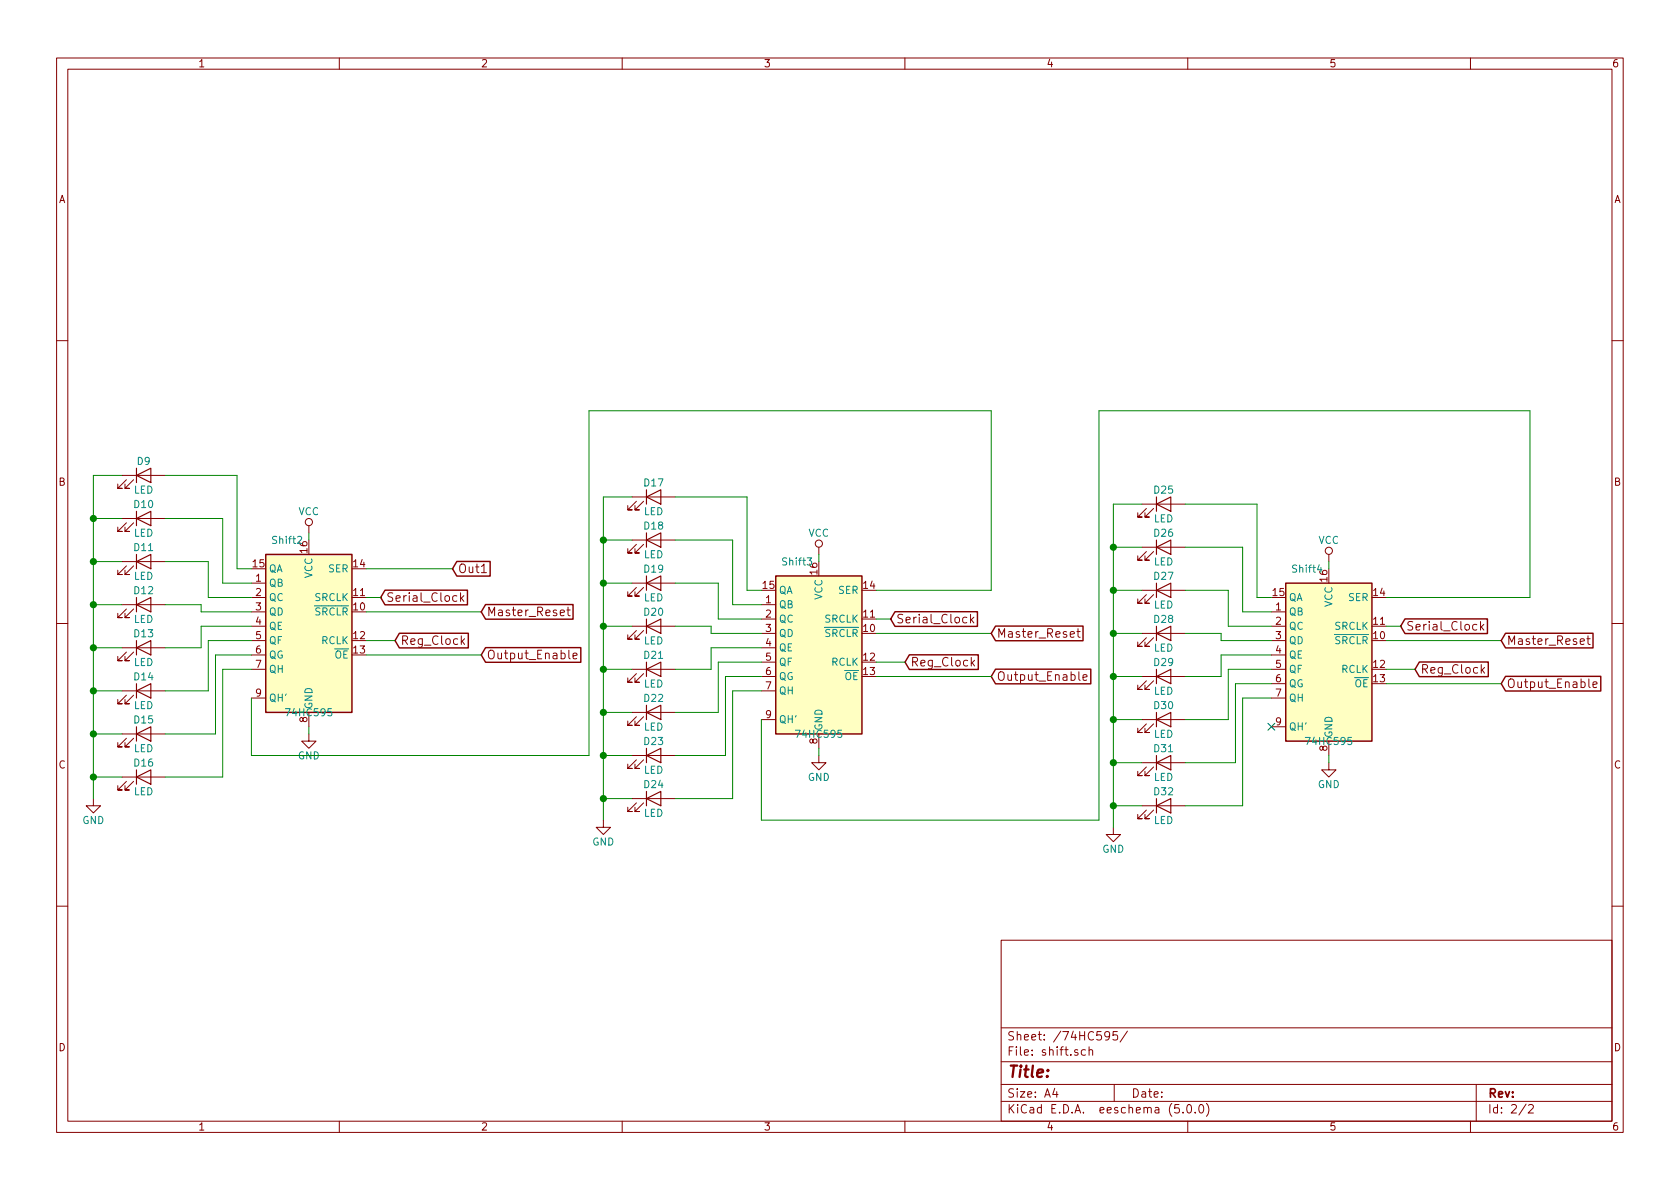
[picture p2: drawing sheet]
<svg xmlns="http://www.w3.org/2000/svg" width="297mm" height="210mm" viewBox="0 0 297 210" stroke-linecap="round" stroke-linejoin="round" font-family="sans-serif">
<g fill="none" stroke="#840000" stroke-width=".18">
<path d="M10 10.3h277v189.9h-277zM12 12.2h273v186.1h-273zM60 10.3v1.9M110 10.3v1.9M160 10.3v1.9M210 10.3v1.9M260 10.3v1.9M10 60.2h2M285 60.2h2M21.6 84.1h7.6M21.6 91.7h7.6M21.6 99.3h7.6"/>
<path d="M22.4 84.8l-1.6 1.6h.8h-.8v-.8M22.4 92.5l-1.6 1.5h.8h-.8v-.8M23.6 84.8l-1.5 1.6h.8h-.8v-.8M23.6 92.5l-1.5 1.5h.8h-.8v-.8M54.6 93v1.2M111.8 87.9h7.6M111.8 95.5h7.6M112.5 88.6l-1.5 1.6h.8h-.8v-.8M112.5 96.3l-1.5 1.5h.8h-.8v-.8M113.8 88.6l-1.5 1.6h.7h-.7v-.8M113.8 96.3l-1.5 1.5h.7h-.7v-.8M144.8 96.8v1.2"/>
<path d="M201.9 89.1h7.6M201.9 96.8h7.6M202.7 89.9l-1.5 1.5h.7h-.7v-.7M202.7 97.5l-1.5 1.6h.7h-.7v-.8M204 89.9l-1.6 1.5h.8h-.8v-.7M204 97.5l-1.6 1.6h.8h-.8v-.8M234.9 98v1.3M10 110.3h2M21.6 106.9h7.6M21.6 114.5h7.6M22.4 100.1l-1.6 1.5h.8h-.8v-.8M22.4 107.7l-1.6 1.5h.8h-.8v-.7"/>
<path d="M22.4 115.3l-1.6 1.5h.8h-.8v-.7M23.6 100.1l-1.5 1.5h.8h-.8v-.8M23.6 107.7l-1.5 1.5h.8h-.8v-.7M23.6 115.3l-1.5 1.5h.8h-.8v-.7M44.4 103.1h2.6M44.4 105.7h2.6M44.4 108.2h2.6M44.4 110.7h2.6M44.4 113.3h2.6M44.4 115.8h2.6M44.4 118.4h2.6M81.4 104.8v1.5"/>
<path d="M81.6 105.8l.4 .5M81.7 113.4l.4 .6M82 105.3l-.6 .6M82.1 112.9l-.5 .6M85.1 101.3h.9M100.2 107.9h.6M100.4 107.4v1.3l.1 .1 .3 .1M101.3 116l.7-.2v-.2l-.5-.1-.2 .2 .1 .7h.6M111.8 103.1h7.6M111.8 110.7h7.6M111.8 118.4h7.6M112.5 103.9l-1.5 1.5h.8h-.8v-.8"/>
<path d="M112.5 111.5l-1.5 1.5h.8h-.8v-.7M112.5 119.1l-1.5 1.5h.8h-.8v-.7M113.8 103.9l-1.5 1.5h.7h-.7v-.8M113.8 111.5l-1.5 1.5h.7h-.7v-.7M113.8 119.1l-1.5 1.5h.7h-.7v-.7M134.6 106.9h2.6M134.6 114.5h2.6M134.6 109.5h2.6M134.6 112h2.6M134.6 117.1h2.6M134.6 119.6h2.6M171.6 108.6v1.6"/>
<path d="M171.7 109.6l.5 .6M171.9 117.2l.4 .6M172.2 109.1l-.6 .6M172.3 116.8l-.6 .5M190.4 111.7h.6M190.6 111.2v1.3l.1 .1 .3 .1M191.5 119.8l.7-.1-.1-.3-.4-.1-.2 .2v.7h.6M201.9 112h7.6M201.9 119.6h7.6M201.9 104.4h7.6M202.7 105.2l-1.5 1.5h.7h-.7v-.8M202.7 112.8l-1.5 1.5h.7h-.7v-.8"/>
<path d="M204 105.2l-1.6 1.5h.8h-.8v-.8M204 112.8l-1.6 1.5h.8h-.8v-.8M224.8 108.2h2.5M224.8 110.7h2.5M224.8 113.3h2.5M224.8 115.8h2.5M224.8 118.4h2.5M261.8 109.9v1.5M261.9 110.8l.5 .6M262.1 118.5l.4 .5M262.4 110.4l-.6 .6M262.5 118l-.6 .6"/>
<path d="M280.6 112.9h.6M280.8 112.4v1.3v.2l.4 .1M285 110.3h2M21.6 122.2h7.6M21.6 129.8h7.6M21.6 137.4h7.6M22.4 122.9l-1.6 1.6h.8h-.8v-.8M22.4 130.6l-1.6 1.5h.8h-.8v-.8M22.4 138.2l-1.6 1.5h.8h-.8v-.8M23.6 122.9l-1.5 1.6h.8h-.8v-.8M23.6 130.6l-1.5 1.5h.8h-.8v-.8M23.6 138.2l-1.5 1.5h.8h-.8v-.8"/>
<path d="M44.4 123.4h2.6M54.6 129.8v1.3h1.3l-1.3 1.2-1.3-1.2h1.3M54.6 126v2.5M111.8 126h7.6M111.8 133.6h7.6M112.5 126.7l-1.5 1.6h.8h-.8v-.8M112.5 134.4l-1.5 1.5h.8h-.8v-.8M113.8 126.7l-1.5 1.6h.7h-.7v-.8M113.8 134.4l-1.5 1.5h.7h-.7v-.8M134.6 122.2h2.6M134.6 127.2h2.6M144.8 133.6v1.3h1.2l-1.2 1.2-1.3-1.2h1.3"/>
<path d="M144.8 129.8v2.5M201.9 127.2h7.6M201.9 134.9h7.6M202.7 120.4l-1.5 1.5h.7h-.7v-.7M202.7 128l-1.5 1.5h.7h-.7v-.7M202.7 135.6l-1.5 1.6h.7h-.7v-.8M204 120.4l-1.6 1.5h.8h-.8v-.7M204 128l-1.6 1.5h.8h-.8v-.7M204 135.6l-1.6 1.6h.8h-.8v-.8M224.8 123.4h2.5M224.8 120.9h2.5M224.8 128.5h2.5"/>
<path d="M234.9 134.9v1.2h1.3l-1.3 1.3-1.2-1.3h1.2M234.9 131.1v2.5M281.7 121.1l.7-.2-.1-.3h-.4l-.2 .2v.7h.6M16.5 141.2v1.3h1.3l-1.3 1.3-1.3-1.3h1.3M106.7 145v1.3h1.2l-1.2 1.3-1.3-1.3h1.3M111.8 141.2h7.6M112.5 142l-1.5 1.5h.8h-.8v-.8M113.8 142l-1.5 1.5h.7h-.7v-.8M196.8 146.3v1.3h1.3l-1.3 1.2-1.2-1.2h1.2M201.9 142.5h7.6M202.7 143.3l-1.5 1.5h.7h-.7v-.8M204 143.3l-1.6 1.5h.8h-.8v-.8"/>
<path d="M10 160.2h2M177 166.3h108v32h-108zM285 160.2h2M60 198.3v1.9M110 198.3v1.9M160 198.3v1.9M177 194.8h108M177 191.8h108M177 187.8h108M177 181.8h108M186.5 192.5l-.4 1h1M186.8 193v1"/>
<path d="M191.9 185.7l-.4-.1-.3 .3 .1 .6 .2 .1 .4-.1M192.6 185.7l.2-.1 .3 .1 .1 .9M192.6 185.1v1.5M196.2 183.1l-.1 .2a.48 .48 0 0 1-.7-.1v-.6a.48 .48 0 0 1 .7-.1v.1a1.19 1.19 0 0 1-.2 1.2l-.4 .1M197 191.8v3M197.6 182.4h-.8v.7l.2-.1 .5 .1 .1 .2v.5l-.3 .1-.5-.1M199.3 182.3l-1.3 2M208.5 195.3h-.8v.7l.2-.1 .5 .1 .1 .2v.5l-.2 .1-.6-.1M209.2 196.7v.1M210 195.5l.3-.2a.94 .94 0 0 1 0 1.5 .82 .82 0 0 1-.3-1.3zM210 198.3v1.9M211.3 196.7v.1"/>
<path d="M212.2 195.4l.1-.1a.8 .8 0 0 1 .5 .8 .8 .8 0 0 1-.5 .7 1 1 0 0 1-.1-1.4zM213.3 195.1a1.71 1.71 0 0 1 0 2.3M260 198.3v1.9M261 191.8v6.5M269.8 195.2l-1.2 2M270.3 195.5l.2-.2h.3l.3 .5-.9 1h.9"/>
<circle cx="54.6" cy="92.3" r=".63"/>
<circle cx="144.8" cy="96.1" r=".63"/>
<circle cx="234.9" cy="97.4" r=".63"/>
</g>
<g fill="none" stroke="#840000" stroke-width=".2">
<path d="M24.1 84.1l2.6-1.3v2.5zM24.1 91.7l2.6-1.3v2.6zM24.1 99.3l2.6-1.3v2.6zM24.1 82.8v2.5M24.1 90.4v2.6M24.1 98v2.6M114.3 87.9l2.5-1.3v2.5zM114.3 95.5l2.5-1.3v2.6zM114.3 86.6v2.5M114.3 94.2v2.6M204.5 89.1l2.5-1.2v2.5zM204.5 96.8l2.5-1.3v2.5z"/>
<path d="M204.5 87.9v2.5M204.5 95.5v2.5M24.1 106.9l2.6-1.2v2.5zM24.1 114.5l2.6-1.2v2.5zM24.1 105.7v2.5M24.1 113.3v2.5M114.3 103.1l2.5-1.3v2.6zM114.3 110.7l2.5-1.2v2.5zM114.3 118.4l2.5-1.3v2.5zM114.3 101.8v2.6M114.3 109.5v2.5M114.3 117.1v2.5"/>
<path d="M204.5 104.4l2.5-1.3v2.6zM204.5 112l2.5-1.3v2.6zM204.5 119.6l2.5-1.2v2.5zM204.5 103.1v2.6M204.5 110.7v2.6M204.5 118.4v2.5M24.1 122.2l2.6-1.3v2.5zM24.1 129.8l2.6-1.3v2.6zM24.1 137.4l2.6-1.3v2.6zM24.1 120.9v2.5M24.1 128.5v2.6M24.1 136.1v2.6"/>
<path d="M114.3 126l2.5-1.3v2.5zM114.3 133.6l2.5-1.3v2.6zM114.3 124.7v2.5M114.3 132.3v2.6M114.3 139.9v2.6M204.5 127.2l2.5-1.2v2.5zM204.5 134.9l2.5-1.3v2.5zM204.5 126v2.5M204.5 133.6v2.5M114.3 141.2l2.5-1.3v2.6zM204.5 142.5l2.5-1.3v2.6zM204.5 141.2v2.6"/>
</g>
<g fill="#ffffc2" stroke="#ffffc2" stroke-width=".18">
<path d="M47 98h15.2v28h-15.2z"/>
<path d="M137.2 101.8h15.2v28h-15.2z"/>
<path d="M227.3 103.1h15.3v28h-15.3z"/>
</g>
<g fill="none" stroke="#840000" stroke-width=".25">
<path d="M47 98h15.2v28h-15.2zM80.8 99.3h5.9v2.6h-5.9l-.8-1.3zM68.1 104.4h14.6v2.6h-14.6l-.8-1.3zM70.6 112h12.2v2.6h-12.2l-.8-1.3zM85.9 114.5h16.8v2.6h-16.8l-.8-1.3zM85.9 106.9h15.4v2.6h-15.4l-.8-1.3zM137.2 101.8h15.2v28h-15.2zM158.2 108.2h14.6v2.6h-14.6l-.7-1.3zM160.8 115.8h12.2v2.6h-12.2l-.8-1.3zM176 118.3h16.9v2.6h-16.9l-.7-1.3zM176 110.7h15.5v2.6h-15.5l-.7-1.3zM227.3 103.1h15.3v28h-15.3z"/>
<path d="M248.4 109.4h14.6v2.6h-14.6l-.8-1.3zM251 117.1h12.1v2.6h-12.1l-.8-1.3zM266.2 119.6h16.8v2.6h-16.8l-.8-1.3zM266.2 112h15.5v2.6h-15.5l-.8-1.3z"/>
</g>
<g fill="none" stroke="#008400" stroke-width=".18">
<path d="M16.5 91.7h5.1M16.5 99.3h5.1M21.6 84.1h-5.1v57.1M29.2 84.1h12.7v16.5h2.5M29.2 91.7h10.2v11.4h5M29.2 99.3h7.6v6.4h7.6M54.6 94.2v1.3M106.7 95.5h5.1M111.8 87.9h-5.1v57.1M119.4 95.5h10.1v11.4h5.1M119.4 87.9h12.7v16.5h2.5M144.8 98v1.3"/>
<path d="M196.8 96.8h5.1M201.9 89.1h-5.1v57.2M209.5 89.1h12.7v16.6h2.6M209.5 96.8h10.2v11.4h5.1M234.9 99.3v1.3M16.5 106.9h5.1M16.5 114.5h5.1M29.2 106.9h6.4v1.3h8.8M44.4 118.4h-5v19h-10.2M44.4 113.3h-7.6v8.9h-7.6M44.4 110.7h-8.8v3.8h-6.4M44.4 115.8h-6.3v14h-8.9"/>
<path d="M64.8 100.6h15.2M64.8 105.7h2.5M64.8 108.2h20.3M64.8 113.3h5M64.8 115.8h20.3M106.7 103.1h5.1M106.7 110.7h5.1M106.7 118.4h5.1M119.4 103.1h7.6v6.4h7.6M119.4 110.7h6.3v1.3h8.9M134.6 114.5h-8.9v3.9h-6.3M134.6 117.1h-7.6v8.9h-7.6"/>
<path d="M134.6 119.6h-6.3v14h-8.9M154.9 104.4h20.4v-31.8h-71.2v61h-59.7v-10.2M154.9 109.5h2.6M154.9 112h20.4M154.9 117.1h5.1M154.9 119.6h20.4M196.8 104.4h5.1M196.8 112h5.1M196.8 119.6h5.1M209.5 104.4h7.7v6.3h7.6M209.5 112h6.4v1.3h8.9M224.8 115.8h-8.9v3.8h-6.4"/>
<path d="M224.8 118.4h-7.6v8.8h-7.7M245.1 105.7h25.4v-33.1h-76.2v72.4h-59.7v-17.8M245.1 110.7h2.5M245.1 113.3h20.3M245.1 118.4h5.1M16.5 122.2h5.1M16.5 129.8h5.1M16.5 137.4h5.1M54.6 128.5v1.3M106.7 126h5.1M106.7 133.6h5.1M134.6 122.2h-5.1v19h-10.1"/>
<path d="M144.8 132.3v1.3M196.8 127.2h5.1M196.8 134.9h5.1M224.8 123.4h-5.1v19.1h-10.2M224.8 120.9h-6.4v14h-8.9M234.9 133.6v1.3M245.1 120.9h20.3M106.7 141.2h5.1M196.8 142.5h5.1"/>
</g>
<g fill="#008400" stroke="#008400" stroke-width=".25">
<circle cx="16.5" cy="91.7" r=".51"/>
<circle cx="16.5" cy="99.3" r=".51"/>
<circle cx="16.5" cy="106.9" r=".51"/>
<circle cx="16.5" cy="114.5" r=".51"/>
<circle cx="16.5" cy="122.2" r=".51"/>
<circle cx="16.5" cy="129.8" r=".51"/>
<circle cx="16.5" cy="137.4" r=".51"/>
<circle cx="106.7" cy="95.5" r=".51"/>
<circle cx="106.7" cy="103.1" r=".51"/>
<circle cx="106.7" cy="110.7" r=".51"/>
<circle cx="106.7" cy="118.4" r=".51"/>
<circle cx="106.7" cy="126" r=".51"/>
<circle cx="106.7" cy="133.6" r=".51"/>
<circle cx="106.7" cy="141.2" r=".51"/>
<circle cx="196.9" cy="96.8" r=".51"/>
<circle cx="196.9" cy="104.4" r=".51"/>
<circle cx="196.9" cy="112" r=".51"/>
<circle cx="196.9" cy="119.6" r=".51"/>
<circle cx="196.9" cy="127.2" r=".51"/>
<circle cx="196.9" cy="134.9" r=".51"/>
<circle cx="196.9" cy="142.5" r=".51"/>
</g>
<path d="M224.2 127.9l1.2 1.2M225.4 127.9l-1.2 1.2" fill="none" stroke="#000084" stroke-width=".18"/>
<text font-size="2.8" fill="#840000" x="178" y="190.5">Title:</text>
<g font-size="2.1" fill="#840000">
<text x="80.9" y="101.3">Out1</text>
<text x="68.2" y="106.4">Serial_Clock</text>
<text x="86" y="109">Master_Reset</text>
<text x="158.4" y="110.2">Serial_Clock</text>
<text x="176.2" y="112.8">Master_Reset</text>
<text x="248.6" y="111.5">Serial_Clock</text>
<text x="70.8" y="114">Reg_Clock</text>
<text x="86" y="116.6">Output_Enable</text>
<text x="160.9" y="117.9">Reg_Clock</text>
<text x="251.1" y="119.1">Reg_Clock</text>
<text x="266.3" y="114">Master_Reset</text>
<text x="176.2" y="120.4">Output_Enable</text>
<text x="266.3" y="121.7">Output_Enable</text>
<text x="178" y="184">Sheet: /74HC595/</text>
<text x="178" y="186.7">File: shift.sch</text>
<text x="178" y="196.9">KiCad E.D.A. eeschema (5.0.0)</text>
<text x="178" y="194.1">Size: A4</text>
<text x="200" y="194.1">Date:</text>
<text x="263" y="194.1">Rev:</text>
<text x="263" y="196.9">Id: 2/2</text>
</g>
<g font-size="1.8" fill="#840000">
<text x="35" y="11.9">1</text>
<text x="85" y="11.9">2</text>
<text x="135" y="11.9">3</text>
<text x="185" y="11.9">4</text>
<text x="235" y="11.9">5</text>
<text x="285" y="11.9">6</text>
<text x="10.4" y="35.9">A</text>
<text x="285.4" y="35.9">A</text>
<text x="10.4" y="85.9">B</text>
<text x="285.4" y="85.9">B</text>
<text x="44.8" y="100.3">15</text>
<text x="54.4" y="97.7" transform="rotate(-90 54.4 97.7)">16</text>
<text x="62.5" y="100.3">14</text>
<text x="144.5" y="101.5" transform="rotate(-90 144.5 101.5)">16</text>
<text x="45.2" y="102.9">1</text>
<text x="45.2" y="105.4">2</text>
<text x="45.2" y="107.9">3</text>
<text x="62.5" y="107.9">10</text>
<text x="62.5" y="105.4">11</text>
<text x="134.9" y="104.1">15</text>
<text x="135.4" y="106.7">1</text>
<text x="152.7" y="104.1">14</text>
<text x="225.1" y="105.4">15</text>
<text x="225.6" y="107.9">1</text>
<text x="242.9" y="105.4">14</text>
<text x="45.2" y="110.5">4</text>
<text x="45.2" y="113">5</text>
<text x="62.5" y="113">12</text>
<text x="135.4" y="109.2">2</text>
<text x="135.4" y="111.8">3</text>
<text x="152.7" y="111.8">10</text>
<text x="152.7" y="109.2">11</text>
<text x="225.6" y="110.5">2</text>
<text x="225.6" y="113">3</text>
<text x="242.9" y="113">10</text>
<text x="242.9" y="110.5">11</text>
<text x="45.2" y="115.6">6</text>
<text x="45.2" y="118.1">7</text>
<text x="62.5" y="115.6">13</text>
<text x="135.4" y="114.3">4</text>
<text x="135.4" y="116.8">5</text>
<text x="135.4" y="119.4">6</text>
<text x="152.7" y="116.8">12</text>
<text x="152.7" y="119.4">13</text>
<text x="225.6" y="115.6">4</text>
<text x="225.6" y="118.1">5</text>
<text x="242.9" y="118.1">12</text>
<text x="45.2" y="123.2">9</text>
<text x="135.4" y="121.9">7</text>
<text x="225.6" y="120.6">6</text>
<text x="225.6" y="123.2">7</text>
<text x="242.9" y="120.6">13</text>
<text x="54.4" y="127.7" transform="rotate(-90 54.4 127.7)">8</text>
<text x="135.4" y="127">9</text>
<text x="144.5" y="131.5" transform="rotate(-90 144.5 131.5)">8</text>
<text x="225.6" y="128.3">9</text>
<text x="10.4" y="135.9">C</text>
<text x="234.7" y="132.8" transform="rotate(-90 234.7 132.8)">8</text>
<text x="285.4" y="135.9">C</text>
<text x="10.4" y="185.9">D</text>
<text x="285.4" y="185.9">D</text>
<text x="35" y="199.9">1</text>
<text x="85" y="199.9">2</text>
<text x="135" y="199.9">3</text>
<text x="185" y="199.9">4</text>
<text x="235" y="199.9">5</text>
<text x="285" y="199.9">6</text>
</g>
<g font-size="1.8" fill="#008484">
<text x="24.3" y="82.2">D9</text>
<text x="23.6" y="87.3">LED</text>
<text x="23.8" y="89.8">D10</text>
<text x="113.9" y="86">D17</text>
<text x="204.1" y="87.3">D25</text>
<text x="23.6" y="94.9">LED</text>
<text x="52.8" y="91.1">VCC</text>
<text x="113.8" y="91.1">LED</text>
<text x="113.9" y="93.6">D18</text>
<text x="142.9" y="94.9">VCC</text>
<text x="204" y="92.4">LED</text>
<text x="204.1" y="94.9">D26</text>
<text x="23.8" y="97.5">D11</text>
<text x="47.5" y="101.2">QA</text>
<text x="48.3" y="96.2">Shift2</text>
<text x="58.1" y="101.2">SER</text>
<text x="113.8" y="98.7">LED</text>
<text x="113.9" y="101.3">D19</text>
<text x="138.5" y="100">Shift3</text>
<text x="204" y="100">LED</text>
<text x="228.7" y="101.3">Shift4</text>
<text x="233.1" y="96.2">VCC</text>
<text x="23.6" y="102.5">LED</text>
<text x="23.8" y="105.1">D12</text>
<text x="47.5" y="103.8">QB</text>
<text x="47.5" y="106.3">QC</text>
<text x="55.2" y="102.3" transform="rotate(-90 55.2 102.3)">VCC</text>
<text x="55.6" y="106.3">SRCLK</text>
<text x="113.8" y="106.3">LED</text>
<text x="137.7" y="107.6">QB</text>
<text x="137.7" y="105">QA</text>
<text x="145.4" y="106.1" transform="rotate(-90 145.4 106.1)">VCC</text>
<text x="148.3" y="105">SER</text>
<text x="204" y="107.6">LED</text>
<text x="204.1" y="102.5">D27</text>
<text x="227.8" y="106.3">QA</text>
<text x="234.7" y="102.8" transform="rotate(-90 234.7 102.8)">16</text>
<text x="235.6" y="107.4" transform="rotate(-90 235.6 107.4)">VCC</text>
<text x="238.4" y="106.3">SER</text>
<text x="23.6" y="110.2">LED</text>
<text x="23.8" y="112.7">D13</text>
<text x="47.5" y="108.8">QD</text>
<text x="47.5" y="111.4">QE</text>
<text x="47.5" y="113.9">QF</text>
<text x="55.6" y="108.8">SRCLR</text>
<text x="56.8" y="113.9">RCLK</text>
<text x="113.8" y="114">LED</text>
<text x="113.9" y="108.9">D20</text>
<text x="137.7" y="110.1">QC</text>
<text x="137.7" y="112.6">QD</text>
<text x="145.8" y="112.6">SRCLR</text>
<text x="145.8" y="110.1">SRCLK</text>
<text x="204.1" y="110.2">D28</text>
<text x="227.8" y="108.8">QB</text>
<text x="227.8" y="111.4">QC</text>
<text x="227.8" y="113.9">QD</text>
<text x="236" y="113.9">SRCLR</text>
<text x="236" y="111.4">SRCLK</text>
<text x="23.6" y="117.8">LED</text>
<text x="47.5" y="116.5">QG</text>
<text x="47.5" y="119">QH</text>
<text x="59.2" y="116.5">OE</text>
<text x="113.9" y="116.5">D21</text>
<text x="137.7" y="115.2">QE</text>
<text x="137.7" y="117.7">QF</text>
<text x="147" y="117.7">RCLK</text>
<text x="204" y="115.2">LED</text>
<text x="204.1" y="117.8">D29</text>
<text x="227.8" y="116.5">QE</text>
<text x="227.8" y="119">QF</text>
<text x="237.2" y="119">RCLK</text>
<text x="23.6" y="125.4">LED</text>
<text x="23.8" y="120.3">D14</text>
<text x="47.5" y="124.1">QH'</text>
<text x="55.2" y="125.5" transform="rotate(-90 55.2 125.5)">GND</text>
<text x="113.8" y="121.6">LED</text>
<text x="113.9" y="124.1">D22</text>
<text x="137.7" y="120.3">QG</text>
<text x="137.7" y="122.8">QH</text>
<text x="149.3" y="120.3">OE</text>
<text x="204" y="122.9">LED</text>
<text x="204.1" y="125.4">D30</text>
<text x="227.8" y="121.5">QG</text>
<text x="227.8" y="124.1">QH</text>
<text x="239.5" y="121.5">OE</text>
<text x="23.8" y="127.9">D15</text>
<text x="50.9" y="126.7">74HC595</text>
<text x="113.8" y="129.2">LED</text>
<text x="113.9" y="131.7">D23</text>
<text x="137.7" y="127.9">QH'</text>
<text x="141" y="130.5">74HC595</text>
<text x="145.4" y="129.3" transform="rotate(-90 145.4 129.3)">GND</text>
<text x="204" y="130.5">LED</text>
<text x="227.8" y="129.2">QH'</text>
<text x="231.2" y="131.7">74HC595</text>
<text x="235.6" y="130.6" transform="rotate(-90 235.6 130.6)">GND</text>
<text x="23.6" y="133">LED</text>
<text x="23.8" y="135.6">D16</text>
<text x="52.7" y="134.3">GND</text>
<text x="113.8" y="136.8">LED</text>
<text x="204.1" y="133">D31</text>
<text x="23.6" y="140.6">LED</text>
<text x="113.9" y="139.4">D24</text>
<text x="142.8" y="138.1">GND</text>
<text x="204" y="138.1">LED</text>
<text x="204.1" y="140.6">D32</text>
<text x="233" y="139.4">GND</text>
<text x="14.6" y="145.7">GND</text>
<text x="104.7" y="149.5">GND</text>
<text x="113.8" y="144.4">LED</text>
<text x="204" y="145.7">LED</text>
<text x="194.9" y="150.8">GND</text>
</g>
</svg>
